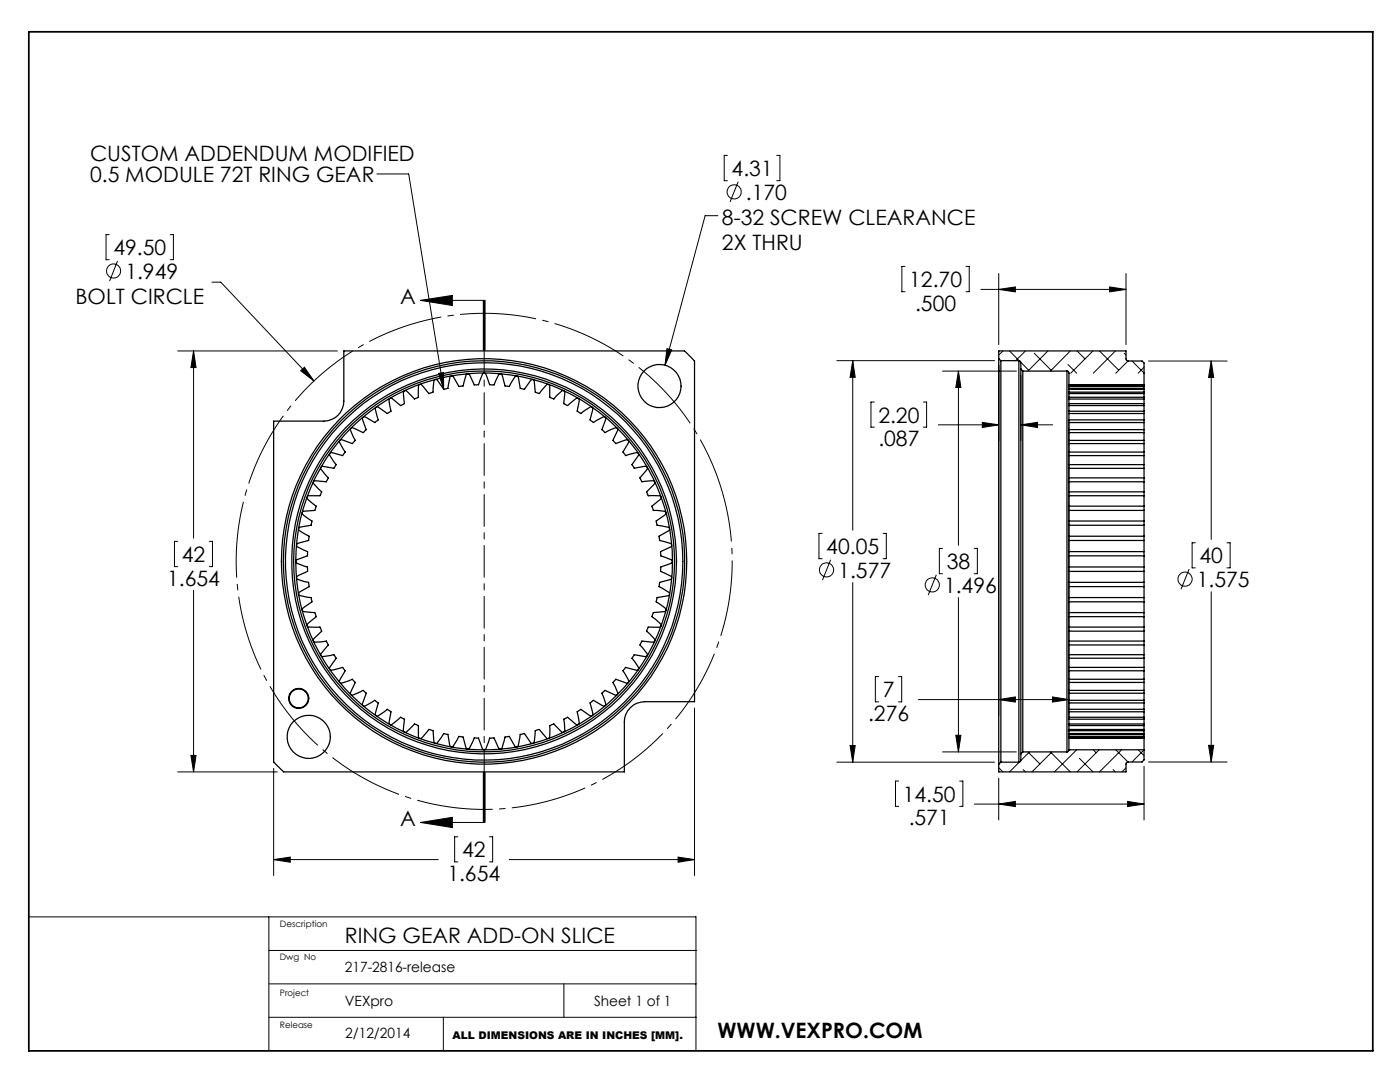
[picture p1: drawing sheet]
<svg xmlns="http://www.w3.org/2000/svg" width="279mm" height="216mm" viewBox="0 0 279 216" stroke-linecap="round" stroke-linejoin="round" font-family="sans-serif">
<g fill="none" stroke="#000" stroke-width=".2">
<path d="M75.2 34.7h6.4l6.9 43M145.2 31h-.7v5.1h.7M147.3 36.3l-1.6 4M155 31h.6v5.1h-.6M21.8 46.8h-.6v5h.6M23.5 52.1l-1.6 4M34 46.8h.6v5h-.6M42.3 56.3h1.8l18.6 19.7M83.9 59.9l6.4-1v2.1zM83.9 59.9h12.7v10M96.5 59.9v10M96.8 59.9v10"/>
<path d="M143.3 43h-2.6l-8 29.9M180.6 53.2h-.6v5h.6M192.8 53.2h.6v5h-.6M195.8 57.7h28.9M199.3 57.7l3.3-.4v.9zM199.3 54.6v14.2M221.4 57.3l3.3 .4-3.3 .5zM224.7 54.6v14.2M35.5 70h31.8M38.6 70v37.4M38.6 70l.5 3.3h-1zM60 74l.7-.7 2 2.7z"/>
<path d="M87.5 74.5l1-.2v3.4zM133.1 69.6l1 .2-1.4 3.1zM167 72h31.5M170.2 72v33.8M170.2 72l.5 3.3h-1zM188.1 74h14.7M191.3 74l.5 3.3h-1.1zM191.3 74v34.8M199.3 72.8v70M200.2 70l-.9 .8M201.5 70l1.9 2M203.7 74.9v13"/>
<path d="M203.7 72.3l1.6 1.6M204.6 70l-1.9 2M206.4 70.5l3.5 3.5M209.1 70l-4 4M213.1 72.7l1.8 1.8M213.6 70l-4 4M214.9 70l1.6 1.6M218.1 70l-4.4 4.5M219.4 70l3.9 3.9M222.6 70l-4.4 4.5M224.4 70.5l.3 .3M225.1 72l-2.4 2.5"/>
<path d="M225.9 72l2.4 2.4M228.3 73.3l-1.1 1.2M229.2 72h15.7M241.7 72l.5 3.3h-1zM241.7 72v35.6M174.5 80.2h-.7v5h.7M184.3 80.2h.6v5h-.6M187.3 84.8h12M196 84.3l3.3 .5-3.3 .5zM203.7 84.8l3.3-.5v1zM203.7 84.8h6.4M213.3 83.8v59"/>
<path d="M35.5 108h-.7v5.1h.7M38.6 117.8v36.2M41.8 108h.6v5.1h-.6M164.1 106.4h-.7v5.1h.7M165.8 111.7l-1.7 4M170.2 116.2v35.9M176.2 106.4h.7v5.1h-.7M186.9 114.7l-1.7 4M188.1 109.4h-.6v5.1h.6M191.3 119.2v30.8M194.4 109.4h.7v5.1h-.7M237.3 113.6l-1.6 4"/>
<path d="M238.5 108.3h-.6v5h.6M241.7 118.1v33.9M244.9 108.3h.6v5h-.6M175.4 135h-.7v5.1h.7M179.3 135h.7v5.1h-.7M183.3 139.6h30M199.3 139.6l3.3-.5v1zM210 139.1l3.3 .5-3.3 .5zM35.5 154h19.9M38.1 150.7h1l-.5 3.3zM54.6 153.3v21.4M96.5 154.1v10"/>
<path d="M96.6 154.1v10h-12.7M96.8 154.1v10zM138.6 141.3v33.4M167 152.1h31.5M169.7 148.8h1l-.5 3.3zM179.4 155.9h-.7v5h.7M188.1 150h14.7M190.7 146.7h1.1l-.5 3.3zM191.5 155.9h.7v5h-.7M199.3 155.3v8.3M199.3 153.2l.9 .8M203.4 152.1l-1.9 1.9"/>
<path d="M204.2 153.6l.4 .4M205.1 150l2.4 2.4M205.5 150l-1.8 1.8M209.6 150l4 4M209.9 150l-3.9 4M214.9 149.6l-4.5 4.4M215.4 151.3l2.7 2.7M218.2 149.6l.6 .6M219.4 149.6l-4.5 4.4M222.1 153.6l.5 .4M222.7 149.6l2.4 2.4M223.8 149.6l-4.4 4.4"/>
<path d="M224.7 153.2l-.8 .8M225 159.9l3.3 .5-3.3 .5zM227.2 149.6l1.1 1.2M228.3 152.9v10.7M228.3 149.6l-2.4 2.4M229.2 152h15.7M241.2 148.7h1l-.5 3.3zM54.6 171.5l3.3-.5v1zM54.6 171.5h32.9M83.9 164.1l6.4-1v2zM91.4 167h-.7v5h.7M97.7 167h.6v5h-.6"/>
<path d="M101.6 171.5h37M135.3 171l3.3 .5-3.3 .5zM194.5 160.4h33.8M199.3 160.4l3.3-.5v1zM5.8 183h133.1v26.7M53.7 196.3h85.2M53.7 189.7h85.2M53.7 183v26.7M112.5 196.3v6.7M53.7 203h85.2M88.5 203v6.7"/>
<circle cx="146.5" cy="38.3" r="1.41"/>
<circle cx="22.7" cy="54.1" r="1.42"/>
<circle cx="165" cy="113.7" r="1.41"/>
<circle cx="186.1" cy="116.7" r="1.41"/>
<circle cx="236.5" cy="115.6" r="1.42"/>
</g>
<path d="M144 97.5a49.5 49.5 0 0 0-83-19.9 49.5 49.5 0 0 0 22.8 82.2 49.5 49.5 0 0 0 60.9-59.8l-.7-2.5" fill="none" stroke="#000" stroke-width=".2" stroke-dasharray="15.2 1.3 1.3 1.3" stroke-dashoffset="4.5" stroke-linecap="butt"/>
<path d="M96.6 59.9v104.2" fill="none" stroke="#000" stroke-width=".2" stroke-dasharray="6.3 1.3 1.3 1.3" stroke-dashoffset="1.9"/>
<path d="M5.8 6.3h268.2v203.4h-268.2z" fill="none" stroke="#000" stroke-width=".35"/>
<g fill="#000">
<path d="M60 74l.7-.7 2 2.7zM87.5 74.5l1-.2v3.4z"/>
<path d="M83.9 59.9l6.4-1v2.1zM83.9 164.1l6.4-1v2z"/>
<path d="M135.3 171l3.3 .5-3.3 .5zM54.6 171.5l3.3-.5v1zM38.1 150.7h1l-.5 3.3zM38.6 70l.5 3.3h-1zM133.1 69.6l-.4 3.3 1.4-3.1zM225 159.9l3.3 .5-3.3 .5zM199.3 160.4l3.3-.5v1zM221.4 57.3l3.3 .4-3.3 .5zM199.3 57.7l3.3-.4v.9zM170.2 72l.5 3.3h-1zM169.7 148.8h1l-.5 3.3zM241.7 72l.5 3.3h-1zM241.2 148.7h1l-.5 3.3zM203.7 84.8l3.3-.5v1zM196 84.3l3.3 .5-3.3 .5zM199.3 139.6l3.3-.5v1zM210 139.1l3.3 .5-3.3 .5zM191.3 74l.5 3.3h-1.1zM190.7 146.7h1.1l-.5 3.3z"/>
</g>
<g fill="none" stroke="#000" stroke-width=".25">
<path d="M199.3 71.6v-1.6h25.4v1.6l.2 .4h3l.4 .4v4.4h-15v-2.4l-.2-.3-.2-.1M199.3 71.6v80.9M199.3 71.6l.4 .4M199.7 72v80.1M199.7 72h3.6M203.3 72l.4 .3v1.3M203.3 72v80.1M203.7 73.6v76.8M203.7 73.6l.4 .4M204.1 74v76M204.1 74h8.8M212.9 74v76"/>
<path d="M213.3 77v.1h15v-.1M213.3 77.5v.2h15v-.2M213.3 78.2v.3h15v-.3M213.3 79.3v.3h15v-.3M213.3 79.7v.8M213.3 76.9v.1M213.3 77.2v.3M213.3 77.8v.4M213.3 78.6v.7M213.3 77h15M213.3 77.5h15M213.3 78.2h15"/>
<path d="M213.3 79.3h15M228.3 79.7v.8M228.3 76.9v.1M228.3 77.2v.3M228.3 77.8v.4M228.3 78.6v.7M54.6 84h10a4 4 0 0 0 4-4v-10h68l.3 .3 1.7 1.7v68h-10a4.1 4.1 0 0 0-4 4v10h-68l-2-2zM70 85.5l.3-.2 2.2 1 .1-.1 .5-.5-.8-2.3 .3-.3 .2 .1 2 1.1 .5-.4 .2-.1-.6-2.3 .3-.3 2.1 1.3 .7-.4a4.5 4.5 0 0 1-.3-2.5l.3-.2 .2 .1 1.7 1.4 .7-.3 .1-.1-.2-2 .1-.4 .2-.2 .6 .3 1.3 1.4 .6-.2 .2-.1v-2.4l.4-.2 .4 .3 1.3 1.5 .8-.3 .2-2v-.3l.4-.2h.2l1.3 2 .9-.2 .4-2.3 .4-.2 .3 .1 1.1 2 .8-.1 .7-2.3 .3-.1 .3 .2 1 2h.8l.7-1.9 .3-.4h.3l.1 .1 .8 2.2h.3h.6l1-2.1 .5-.1 .7 2.4 .7 .1 1.3-2h.5l.5 2.4 .9 .2 1.1-1.7 .4-.3 .4 .3 .2 2.2 .8 .3 1.3-1.6 .5-.2 .3 .3v2.3l.8 .3 1.7-1.6h.4l.1 .6-.2 1.9 .7 .4 1.9-1.5 .4 .1 .1 .3-.4 2.3 .7 .4 2-1.3h.2l.2 .4-.5 2.2 .6 .5 2.1-1.2 .3 .2 .1 .3-.8 2.1 .7 .6 1.8-.9h.5l.2 .4-1 2.1 .6 .6 2.2-.8 .3 .2v.4l-1.1 1.9 .5 .7 2-.6h.4l.2 .3v.2l-1.3 1.9 .5 .8a4.5 4.5 0 0 1 2.4-.4l.2 .4-1.5 1.9 .4 .7 2-.2 .4 .1 .2 .2-.3 .6-1.4 1.3 .3 .7 2.4 .2 .2 .3v.3l-1.8 1.4 .3 .8 2 .2 .4 .1 .1 .3-.1 .3-1.8 1.3 .1 .8 2.4 .4 .1 .4-.1 .3-2 1.1 .2 .8 2.2 .7 .2 .3-.2 .3-2.1 1 .1 .8 2.2 .9 .1 .3-.5 .4-1.8 .6-.1 .9 2.1 1 .2 .2-.2 .4-2.2 .6-.1 .3-.1 .6 2.1 1.2v.4l-2.5 .5-.1 .7v.2l1.9 1.4v.3l-.3 .2-2.2 .2-.3 .8 1.8 1.6v.4l-.6 .2-1.9-.1-.4 .8 1.5 1.5 .2 .3-.1 .3-.6 .1-1.9-.2-.4 .8 1.3 1.5 .2 .5-.4 .3-2.2-.4-.5 .7 1.2 1.7 .2 .3-.1 .4h-.4l-2.2-.5-.5 .6a4.5 4.5 0 0 1 1.2 2.2l-.2 .3h-.3l-2.1-.8-.6 .7 1 2.1-.2 .4h-.3l-2-.9-.7 .5 .8 2.2-.2 .4-.6-.2-1.7-1-.6 .6 .5 1.9v.5l-.2 .2-.3-.1-1.9-1.3-.7 .5 .4 2.3-.3 .3h-.3l-1.8-1.4-.7 .3 .2 2.4-.5 .2-1.7-1.6-.4 .1-.4 .2v2.3l-.4 .3-1.7-1.8-.8 .2-.2 2-.1 .4-.2 .1-.5-.3-1.1-1.6-.9 .1-.4 2.4-.1 .1h-.4l-.1-.1-1.2-2-.8 .2-.6 2.2-.4 .2-.4-.5-.8-1.8-.9 .1-.8 2.2-.4 .1-.2-.2-.8-2.1-.8-.1-.9 1.9-.3 .4-.5-.2-.6-2.2-.8-.2-1.2 2.1h-.2l-.4-.2-.4-2.3-.9-.1-1.3 1.9h-.4l-.2-.2-.2-2.3-.8-.2a4.5 4.5 0 0 1-1.6 1.8l-.5-.2v-2.4l-.4-.2-.4-.1-1.7 1.6-.4-.1-.1-.5 .2-2-.7-.3-1.9 1.4-.3-.1-.1-.6 .3-1.9-.7-.5-1.7 1.2-.2 .2-.4-.1-.1-.3 .6-2.2-.7-.6a4.5 4.5 0 0 1-2.2 1.2l-.2-.1-.1-.4 .8-2.1-.1-.1-.5-.4-2.2 .9-.4-.2 1-2.3-.6-.7-1.9 .7-.4 .1-.2-.2 .1-.6 1-1.7-.4-.5-.1-.1-2.3 .5-.3-.2v-.3l1.3-1.9-.5-.7-2.3 .4-.3-.3 .1-.3 1.4-1.7-.1-.2-.3-.6-2.4 .2-.2-.3 .1-.3 1.6-1.6-.2-.5-.1-.3h-2.4l-.2-.3 .3-.5 1.5-1.3-.3-.8-2.3-.2-.2-.3v-.2l2-1.4-.2-.9-2.3-.4-.2-.1 .1-.5 2-1.1-.1-.9-2.4-.7v-.5l2.2-1v-.5l-.1-.4-2.1-.8-.1-.5 2.2-.9 .1-.8-1.9-.9-.3-.3 .2-.5 2.2-.6 .1-.8-1.8-1-.3-.4 .3-.4 2.2-.4 .2-.8-1.7-1.2-.3-.3v-.3l.3-.2 2.2-.2 .3-.8a4.4 4.4 0 0 1-1.8-1.6l.1-.4 .2-.1h2.3l.3-.8-1.7-1.7 .2-.4 2.4 .1 .3-.5 .1-.2-1.5-1.8 .1-.4 .3-.1 2.2 .4 .5-.8-1.3-1.9v-.2l.4-.3 2.2 .6 .5-.7-1.2-2 .2-.4 .3-.1 2.1 .8 .6-.6-.9-1.9zM213.3 80.5v.4h15v-.4M213.3 81.1v1M213.3 82.1v.4h15v-.4M213.3 82.6v1.2"/>
<path d="M213.3 83.8v.5h15v-.5M213.3 84.4v1.3M213.3 85.7v.6h15v-.6M213.3 86.4v1.5M213.3 87.9v.6h15v-.6M213.3 88.6v1.6M213.3 90.2v.7h15v-.7M213.3 91v1.7M213.3 92.7v.8h15v-.8M213.3 93.6v1.8M213.3 95.4v.7M213.3 96.1v2"/>
<path d="M213.3 98.1v.8M213.3 99v2M213.3 80.5h15M213.3 82.1h15M213.3 83.8h15M213.3 85.7h15M213.3 87.9h15M213.3 90.2h15M213.3 92.7h15M213.3 95.4h15M213.3 96.1h15M213.3 98.1h15"/>
<path d="M213.3 98.9h15M228.3 81.1v1M228.3 82.6v1.2M228.3 84.4v1.3M228.3 86.4v1.5M228.3 88.6v1.6M228.3 91v1.7M228.3 93.6v1.8M228.3 95.4v.7M228.3 96.1v2M228.3 98.1v.8M228.3 99v2"/>
<path d="M213.3 101v.8M213.3 101.8v2.2M213.3 119.2v.9M213.3 104v.8M213.3 117.1v2.1M213.3 104.8v2.2M213.3 114v2.2M213.3 107.8v2.3M213.3 107v.8M213.3 116.2v.9M213.3 110.9v2.2M213.3 113.1v.9"/>
<path d="M213.3 110.1v.8M213.3 101h15M213.3 101.8h15M213.3 104h15M213.3 119.2h15M213.3 104.8h15M213.3 117.1h15M213.3 107h15M213.3 116.2h15M213.3 114h15M213.3 110.1h15M213.3 107.8h15"/>
<path d="M213.3 113.1h15M213.3 110.9h15M228.3 101v.8M228.3 101.8v2.2M228.3 119.2v.9M228.3 104v.8M228.3 117.1v2.1M228.3 104.8v2.2M228.3 114v2.2M228.3 107.8v2.3M228.3 107v.8M228.3 116.2v.9"/>
<path d="M228.3 110.9v2.2M228.3 113.1v.9M228.3 110.1v.8M213.3 138.3v1.4M213.3 138.3v-.5h15v.5M213.3 136.2v1.5M213.3 136.2v-.7h15v.7M213.3 133.8v-.6h15v.6M213.3 131.3v1.8M213.3 130.6v.7M213.3 128.7v1.9M213.3 127.9v.8"/>
<path d="M213.3 125.9v2M213.3 125.1v.8M213.3 123v2.1M213.3 122.2v.8M213.3 120.1v2.1M213.3 133.8v1.6M213.3 138.3h15M213.3 136.2h15M213.3 133.8h15M213.3 131.3h15M213.3 130.6h15M213.3 128.7h15"/>
<path d="M213.3 127.9h15M213.3 125.9h15M213.3 125.1h15M213.3 123h15M213.3 122.2h15M213.3 120.1h15M228.3 138.3v1.4M228.3 136.2v1.5M228.3 131.3v1.8M228.3 130.6v.7M228.3 128.7v1.9M228.3 127.9v.8"/>
<path d="M228.3 125.9v2M228.3 125.1v.8M228.3 123v2.1M228.3 122.2v.8M228.3 120.1v2.1M228.3 133.8v1.6M199.7 152.1l-.4 .4M199.7 152.1h3.6M203.7 150.4v1.4l-.4 .3M204.1 150l-.4 .4M204.1 150h8.8M213.3 149.6v-2.3h15v2.3"/>
<path d="M213.3 149.6l-.1 .3-.3 .1M213.3 149.6h.1M213.3 147.1v-.2h15v.2M213.3 146.5v-.1h15v.1M213.3 145.8v-.2h15v.2M213.3 144.8v-.3h15v.3M213.3 143.5v-.4h15v.4M213.3 142v-.5h15v.5M213.3 140.3v1.2M213.3 140.3v-.6h15v.6M213.3 149.6h15M213.3 142v1"/>
<path d="M213.3 143.5v.9M213.3 144.8v.7M213.3 145.8v.5M213.3 146.5v.4M213.3 147.1h.1M213.3 147.2h15M213.3 147.1h15M213.3 146.5h15M213.3 145.8h15M213.3 144.8h15M213.3 143.5h15M213.3 142h15"/>
<path d="M213.3 140.3h15M228.3 149.6v2l-.4 .4-3 .1-.2 .3v1.6h-25.4v-1.5M228.3 140.3v1.2M228.3 142v1M228.3 143.5v.9M228.3 144.8v.7M228.3 145.8v.5M228.3 146.5v.4M228.3 147.1h.1"/>
<circle cx="131.6" cy="77" r="4.3"/>
<circle cx="96.6" cy="112" r="40"/>
<circle cx="96.6" cy="112" r="37.6"/>
<circle cx="96.6" cy="112" r="38.4"/>
<circle cx="96.6" cy="112" r="40.5"/>
<circle cx="96.6" cy="112" r="38"/>
<circle cx="96.6" cy="112" r="39.7"/>
<circle cx="59.6" cy="139.4" r="1.9"/>
<circle cx="59.6" cy="139.4" r="2"/>
<circle cx="61.6" cy="147" r="4.3"/>
</g>
<g font-size="4.2">
<text x="18" y="32.1">CUSTOM ADDENDUM MODIFIED</text>
<text x="146" y="35.1">4.31</text>
<text x="18" y="36.3">0.5 MODULE 72T RING GEAR</text>
<text x="148.9" y="39.9">.170</text>
<text x="144.1" y="44.9">8-32 SCREW CLEARANCE</text>
<text x="22.6" y="50.9">49.50</text>
<text x="144.1" y="50">2X THRU</text>
<text x="25" y="55.7">1.949</text>
<text x="181.5" y="57.3">12.70</text>
<text x="15.1" y="60.7">BOLT CIRCLE</text>
<text x="79.9" y="60.7">A</text>
<text x="182.6" y="62">.500</text>
<text x="175.3" y="84.3">2.20</text>
<text x="175.3" y="89.1">.087</text>
<text x="36.3" y="112.1">42</text>
<text x="164.9" y="110.5">40.05</text>
<text x="188.9" y="113.5">38</text>
<text x="239.4" y="112.4">40</text>
<text x="33.4" y="116.9">1.654</text>
<text x="167.3" y="115.3">1.577</text>
<text x="188.4" y="118.3">1.496</text>
<text x="238.8" y="117.1">1.575</text>
<text x="173.2" y="143.9">.276</text>
<text x="176.2" y="139.1">7</text>
<text x="180.2" y="160">14.50</text>
<text x="79.9" y="164.8">A</text>
<text x="181.3" y="164.7">.571</text>
<text x="92.2" y="171.1">42</text>
<text x="89.3" y="175.8">1.654</text>
<text x="68.8" y="188.2">RING GEAR ADD-ON SLICE</text>
<text x="143.2" y="207.1">WWW.VEXPRO.COM</text>
</g>
<g font-size="2.8">
<text x="68.8" y="193.9">217-2816-release</text>
<text x="68.8" y="200.7">VEXpro</text>
<text x="118.5" y="200.7">Sheet 1 of 1</text>
<text x="68.9" y="207.1">2/12/2014</text>
</g>
<text font-size="2.1" x="90.3" y="207.2">ALL DIMENSIONS ARE IN INCHES [MM].</text>
<g font-size="1.8">
<text x="55.8" y="185">Description</text>
<text x="55.8" y="191.6">Dwg No</text>
<text x="55.9" y="198.7">Project</text>
<text x="55.9" y="205.2">Release</text>
</g>
</svg>
